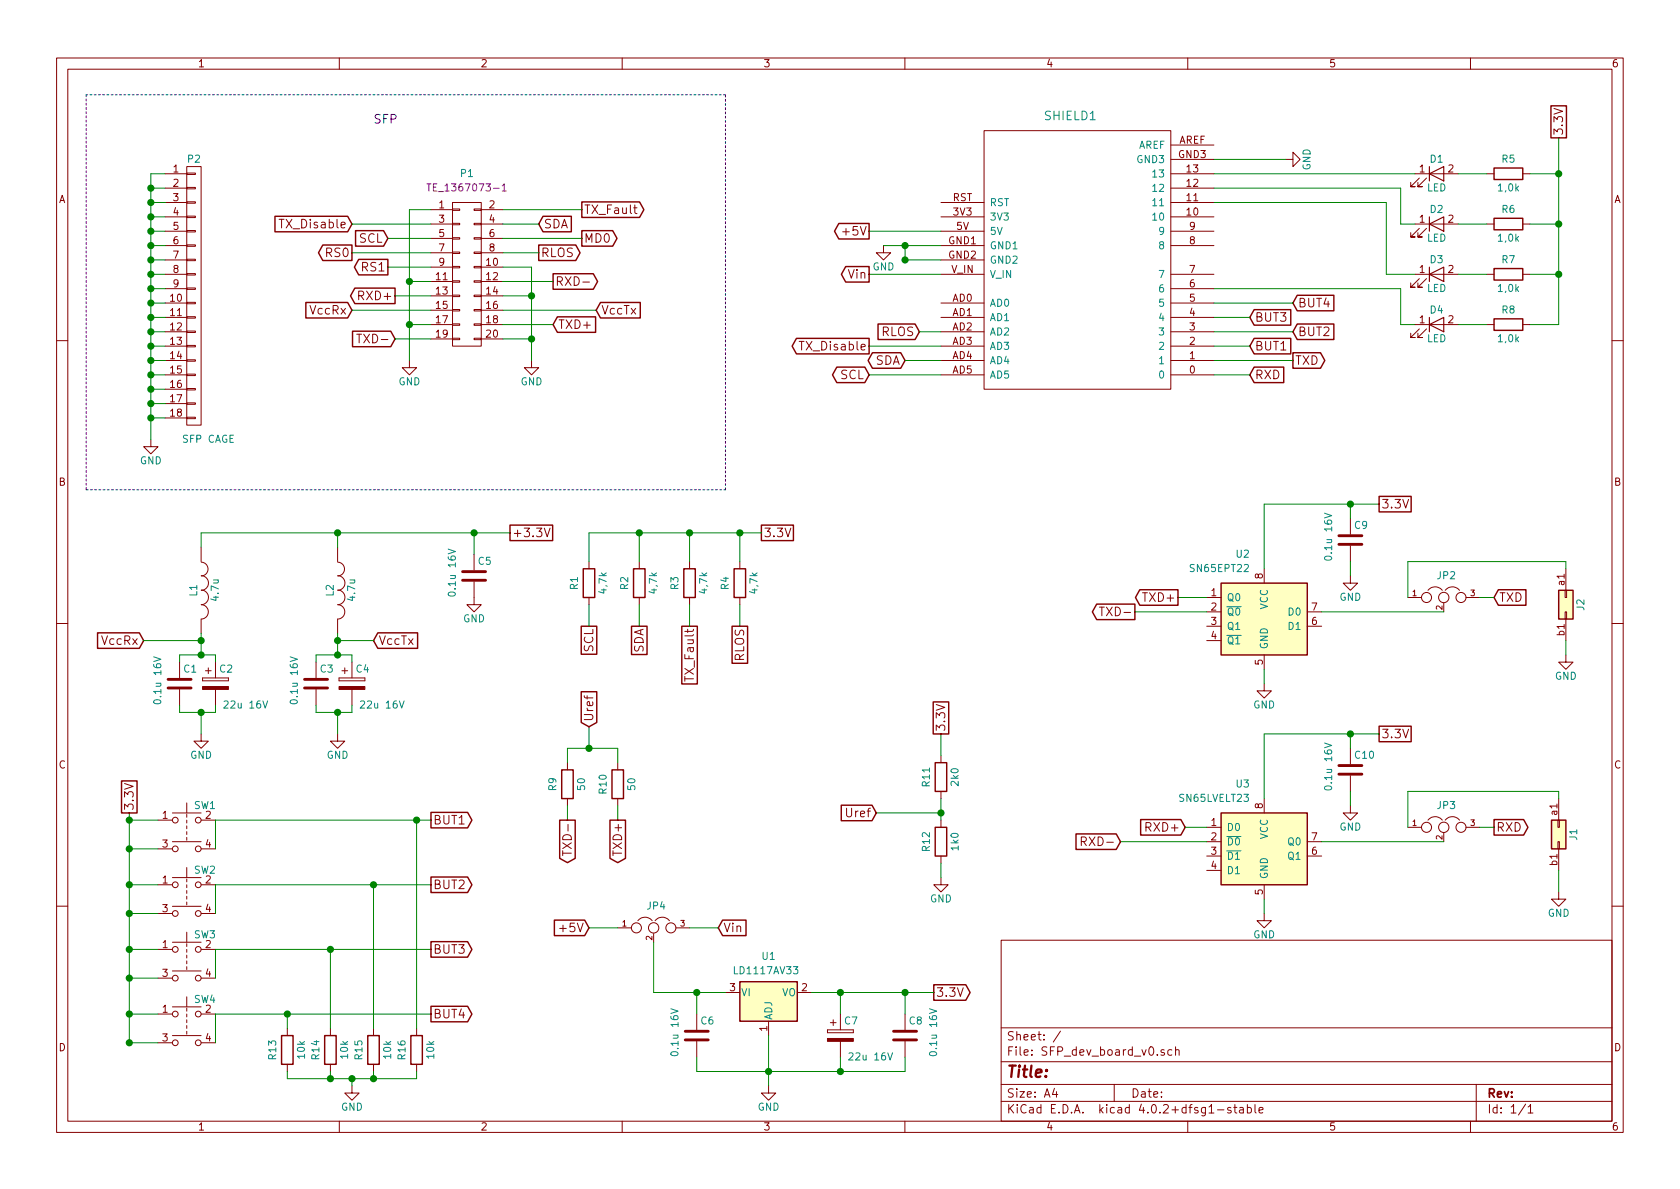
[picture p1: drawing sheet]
<svg xmlns="http://www.w3.org/2000/svg" width="297mm" height="210mm" viewBox="0 0 297 210" stroke-linecap="round" stroke-linejoin="round" font-family="sans-serif">
<g fill="none" stroke="#840000" stroke-width=".18">
<path d="M10 10.3h277v189.9h-277zM12 12.2h273v186.1h-273zM60 10.3v1.9M110 10.3v1.9M160 10.3v1.9M210 10.3v1.9M260 10.3v1.9M29.2 30.7h3.8M29.2 33.3h3.8M29.2 35.8h3.8M29.2 38.3h3.8M33 38.2h1.5v.3h-1.5z"/>
<path d="M33 35.7h1.5v.2h-1.5zM33 33.1h1.5v.3h-1.5zM33 30.6h1.5v.3h-1.5zM33 29.5h2.6v45.7h-2.6zM76.2 37.1h3.8M76.2 39.6h3.8M80 39.5h1.3v.2h-1.3zM80 37h1.3v.2h-1.3zM80 35.8h5.1v25.4h-5.1zM83.8 39.5h1.3v.2h-1.3zM83.8 37h1.3v.2h-1.3zM85.1 37.1h3.8"/>
<path d="M85.1 39.6h3.8M112 36.7h.6M112.2 36.2v1.4l.4 .2M166.4 35.8h7.6M166.4 38.3h7.6M174 23.1h33v45.7h-33zM207 30.7h7.6M207 33.3h7.6M207 35.8h7.6M207 38.3h7.6M207 28.2h7.6M207 25.6h7.6"/>
<path d="M227.3 28.2h1.3v-1.3l1.3 1.3-1.3 1.3v-1.3M250.2 39.6h7.6M250.2 30.7h7.6M251 31.5l-1.6 1.5h.8h-.8v-.7M252.2 31.5l-1.5 1.5h.8h-.8v-.7M262.9 39.6h1.3M262.9 30.7h1.3M269.2 39.6h1.3M269.2 30.7h1.3M29.2 40.9h3.8M29.2 43.4h3.8M29.2 46h3.8"/>
<path d="M29.2 48.5h3.8M29.2 51h3.8M29.2 53.6h3.8M29.2 56.1h3.8M29.2 58.7h3.8M33 58.5h1.5v.3h-1.5zM33 56h1.5v.3h-1.5zM33 53.5h1.5v.2h-1.5zM33 50.9h1.5v.3h-1.5zM33 48.4h1.5v.2h-1.5zM33 45.8h1.5v.3h-1.5zM33 43.3h1.5v.3h-1.5z"/>
<path d="M33 40.8h1.5v.2h-1.5zM63.1 59.1h.8M76.2 42.2h3.8M76.2 44.7h3.8M76.2 47.2h3.8M76.2 59.9h3.8M76.2 49.8h3.8M76.2 52.3h3.8M76.2 54.9h3.8M76.2 57.4h3.8M80 59.8h1.3v.3h-1.3zM80 57.3h1.3v.2h-1.3z"/>
<path d="M80 54.7h1.3v.3h-1.3zM80 52.2h1.3v.2h-1.3zM80 49.7h1.3v.2h-1.3zM80 47.1h1.3v.3h-1.3zM80 44.6h1.3v.2h-1.3zM80 42h1.3v.3h-1.3zM83.8 59.8h1.3v.3h-1.3zM83.8 57.3h1.3v.2h-1.3zM83.8 54.7h1.3v.3h-1.3zM83.8 52.2h1.3v.2h-1.3zM83.8 49.7h1.3v.2h-1.3zM83.8 47.1h1.3v.3h-1.3z"/>
<path d="M83.8 44.6h1.3v.2h-1.3zM83.8 42h1.3v.3h-1.3zM85.1 42.2h3.8M85.1 44.7h3.8M85.1 47.2h3.8M85.1 59.9h3.8M85.1 49.8h3.8M85.1 52.3h3.8M85.1 54.9h3.8M85.1 57.4h3.8M103 49.9h1.2M156.2 43.4v1.3h1.3l-1.3 1.3-1.3-1.3h1.3"/>
<path d="M166.4 40.9h7.6M166.4 43.4h7.6M166.4 46h7.6M166.4 48.5h7.6M166.4 53.6h7.6M166.4 56.1h7.6M166.4 58.7h7.6M207 40.9h7.6M207 43.4h7.6M207 48.5h7.6M207 51h7.6M207 53.6h7.6"/>
<path d="M207 56.1h7.6M207 58.7h7.6M250.2 57.4h7.6M250.2 48.5h7.6M251 58.2l-1.6 1.5h.8h-.8v-.8M251 49.3l-1.6 1.5h.8h-.8v-.8M251 40.4l-1.6 1.5h.8h-.8v-.8M252.2 58.2l-1.5 1.5h.8h-.8v-.8M252.2 49.3l-1.5 1.5h.8h-.8v-.8M252.2 40.4l-1.5 1.5h.8h-.8v-.8M262.9 57.4h1.3M262.9 48.5h1.3"/>
<path d="M269.2 57.4h1.3M269.2 48.5h1.3M10 60.2h2M26.7 77.7v1.3h1.2l-1.2 1.3-1.3-1.3h1.3M29.2 61.2h3.8M29.2 63.7h3.8M29.2 66.3h3.8M29.2 68.8h3.8M29.2 71.4h3.8M29.2 73.9h3.8M33 73.8h1.5v.2h-1.5zM33 71.2h1.5v.3h-1.5z"/>
<path d="M33 68.7h1.5v.3h-1.5zM33 66.2h1.5v.2h-1.5zM33 63.6h1.5v.3h-1.5zM33 61.1h1.5v.2h-1.5zM72.4 63.7v1.3h1.3l-1.3 1.3-1.3-1.3h1.3M94 63.7v1.3h1.2l-1.2 1.3-1.3-1.3h1.3M166.4 61.2h7.6M166.4 63.7h7.6M166.4 66.3h7.6M207 61.2h7.6M207 63.7h7.6M207 66.3h7.6"/>
<path d="M285 60.2h2M35.6 96.8v2.5M35.6 99.4a1.22 1.22 0 0 1 1.2 1.2 1.22 1.22 0 0 1-1.2 1.2M59.7 96.8v2.5M59.7 99.4a1.22 1.22 0 0 1 1.2 1.2 1.22 1.22 0 0 1-1.2 1.2M83.8 98v2.8M96.2 93.4l.5 1.5 .6-1.5M104.1 99.3v1.3M113 99.3v1.3M121.9 99.3v1.3M130.8 99.3v1.3M238.8 91.7v2.8"/>
<path d="M238.8 96.5v2.8M10 110.3h2M31.7 117.1v2.8M35.6 109.5v2.5M35.6 104.3a1.3 1.3 0 0 1 1.3 1.3 1.3 1.3 0 0 1-1.3 1.3 1.27 1.27 0 0 1 1.2 1.3 1.27 1.27 0 0 1-1.2 1.3M35.6 101.8a1.3 1.3 0 0 1 1.3 1.3 1.3 1.3 0 0 1-1.3 1.3M35.8 119.9v.5zM35.8 119.9h4.6zM36.3 118.6h1M36.8 118.1v1M38.1 117.1v2.8M40.4 119.9v.5z"/>
<path d="M55.9 117.1v2.8M59.7 109.5v2.5M59.7 104.3a1.3 1.3 0 0 1 1.3 1.3 1.3 1.3 0 0 1-1.3 1.3 1.27 1.27 0 0 1 1.3 1.3 1.27 1.27 0 0 1-1.3 1.3M59.7 101.8a1.3 1.3 0 0 1 1.3 1.3 1.3 1.3 0 0 1-1.3 1.3M59.9 119.9v.5zM59.9 119.9h4.6zM60.5 118.6h1M61 118.1v1M62.2 117.1v2.8M64.5 119.9v.5zM83.8 102.9v4h1.3l-1.3 1.3-1.3-1.3h1.3M104.1 105.7v1.2"/>
<path d="M113 105.7v1.2M121.9 105.7v1.2M130.8 105.7v1.2M194.4 107.4h.8M213.4 105.7h2.5M213.4 108.2h2.5M213.4 110.7h2.5M213.4 113.3h2.5M223.5 100.6v2.5M223.5 115.8v2.6M231.1 108.2h2.6M231.1 110.7h2.6"/>
<path d="M238.8 101.8v1.3h1.2l-1.2 1.3-1.3-1.3h1.3M248.9 105.7h2.4M252.5 104.4a1.62 1.62 0 0 1 2.5 0M255.5 104.4a1.62 1.62 0 0 1 2.6 0M259.2 105.7h2.4M276.7 104.4h.3v1.3h-.3zM276.7 108.2h.3v1.3h-.3zM276.9 115.8v1.3h1.2l-1.2 1.3-1.3-1.3h1.3M276.9 100.6v3.8M276.9 109.5v3.8M285 110.3h2M31.7 121.9v2.8"/>
<path d="M35.6 129.8v1.3h1.2l-1.2 1.2-1.3-1.2h1.3M35.8 120.4h4.6zM38.1 121.9v2.8M55.9 121.9v2.8M59.7 129.8v1.3h1.3l-1.3 1.2-1.3-1.2h1.3M59.9 120.4h4.6zM62.2 121.9v2.8M100.3 134.9v1.2M109.2 134.9v1.2M166.4 133.6v1.3M166.4 139.9v1.3M223.5 120.9v1.3h1.3l-1.3 1.2-1.3-1.2h1.3"/>
<path d="M238.8 132.3v2.8M238.8 137.2v2.7M27.9 145h2.6M27.9 150.1h2.6M27.9 156.5h2.6M30.5 148.8h5.1M30.5 143.8h5.1M30.5 155.2h5.1M33 142v1.8M33 144v.5M33 145v.5M33 146v.6"/>
<path d="M33 147.1v.5M33 148.1v.5M33 153.4v1.8M33 155.4v.6M33 156.5v.5M33 157.5v.5M33 158.5v.5M33 159.5v.5M35.6 145h2.5M35.6 150.1h2.5M35.6 156.5h2.5M99.5 150.4v.9"/>
<path d="M100.3 141.2v1.3M109.2 141.2v1.3M166.4 155.2v1.3h1.2l-1.2 1.2-1.3-1.2h1.3M166.4 145v1.3M166.4 151.4v1.2M191.2 148.8l.7-.1 .2-.2-.1-.3-.2-.2h-.6v1.5M213.4 146.3h2.5M213.4 148.8h2.5M213.4 151.4h2.5M213.4 153.9h2.5M223.5 141.2v2.6M223.5 156.5v2.5"/>
<path d="M231.1 148.8h2.6M231.1 151.4h2.6M238.8 142.5v1.3h1.2l-1.2 1.2-1.3-1.2h1.3M248.9 146.3h2.4M252.5 145a1.62 1.62 0 0 1 2.5 0M255.5 145a1.62 1.62 0 0 1 2.6 0M259.2 146.3h2.4M275.5 145h.2v1.3h-.2zM275.5 148.8h.2v1.3h-.2zM275.6 157.7v1.3h1.3l-1.3 1.3-1.3-1.3h1.3M275.6 141.2v3.8M275.6 150.1v3.8"/>
<path d="M10 160.2h2M27.9 161.5h2.6M27.9 167.9h2.6M27.9 173h2.6M27.9 179.3h2.6M30.5 160.3h5.1M30.5 171.7h5.1M30.5 166.6h5.1M30.5 178h5.1M33 164.8v1.8M33 166.9v.5M33 167.9v.5"/>
<path d="M33 168.9v.5M33 169.9v.5M33 170.9v.5M33 176.3v1.7M33 178.3v.5M33 179.3v.5M35.6 161.5h2.5M35.6 167.9h2.5M35.6 173h2.5M35.6 179.3h2.5M109.2 164.1h2.4M112.8 162.8a1.62 1.62 0 0 1 2.5 0"/>
<path d="M115.8 162.8a1.62 1.62 0 0 1 2.6 0M119.5 164.1h2.4M123.2 179.3v2.8M128.3 175.5h2.5M141 175.5h2.5M148.6 179.3v2.8M160 179.3v2.8M177 166.3h108v32h-108zM223.5 161.5v1.3h1.3l-1.3 1.3-1.3-1.3h1.3M285 160.2h2M27.9 184.4h2.6M30.5 183.1h5.1"/>
<path d="M33 180.3v.5M33 181.4v.5M33 182.4v.5M35.6 184.4h2.5M50.8 181.9v1.2M50.8 188.2v1.3M58.4 181.9v1.2M58.4 188.2v1.3M60 198.3v1.9M62.2 192v1.3h1.3l-1.3 1.3-1.2-1.3h1.2M66 181.9v1.2M66 188.2v1.3"/>
<path d="M73.7 181.9v1.2M73.7 188.2v1.3M110 198.3v1.9M123.2 184.1v2.8M135.9 192v1.3h1.3l-1.3 1.3-1.3-1.3h1.3M135.9 180.6v2.5M146.3 182.1v.5zM146.3 182.6h4.6zM146.3 182.1h4.6zM146.8 180.8h1M147.3 180.3v1.1M148.6 184.1v2.8"/>
<path d="M150.9 182.1v.5zM160 198.3v1.9M160 184.1v2.8M177 194.8h108M177 191.8h108M177 187.8h108M177 181.8h108M186.4 192.5l-.3 1h.9M186.8 193v1M187.5 182.3l-1.3 2M197 191.8v3M205.8 185.7a.37 .37 0 0 0-.5 .1v.2l.5 .2 .1 .1-.2 .3-.4-.1"/>
<path d="M207.2 185.7l-.4-.1-.3 .3 .1 .6 .2 .1 .4-.1M207.8 185.7l.3-.1 .3 .1 .1 .9M207.8 185.1v1.5M210 198.3v1.9M215.3 196.3h1.1M217.6 195.9a.37 .37 0 0 0-.6 .1l.1 .3 .5 .1 .1 .1-.2 .3-.5-.1M218.1 195.8h.6M218.3 195.3v1.3l.4 .2M219.2 195.9h.6v.9M219.8 196.2l-.4 .1-.3 .2 .3 .3 .4-.1M220.5 195.9l.5-.1 .3 .3-.2 .6h-.6M220.5 195.3v1.5"/>
<path d="M221.9 195.3v1.3l.2 .2M222.6 196.3l.7-.1v-.3l-.5-.1-.2 .2 .1 .7h.6M260 198.3v1.9M261 191.8v6.5M269.7 195.2l-1.2 2M270.2 195.8l.4-.5v1.5M270.2 196.8h.8"/>
<circle cx="252.2" cy="105.7" r=".89"/>
<circle cx="255.3" cy="105.7" r=".91"/>
<circle cx="258.3" cy="105.7" r=".89"/>
<circle cx="31" cy="145" r=".51"/>
<circle cx="31" cy="150.1" r=".51"/>
<circle cx="31" cy="156.5" r=".51"/>
<circle cx="35.1" cy="156.5" r=".51"/>
<circle cx="35.1" cy="150.1" r=".51"/>
<circle cx="35.1" cy="145" r=".51"/>
<circle cx="252.2" cy="146.3" r=".89"/>
<circle cx="255.3" cy="146.3" r=".91"/>
<circle cx="258.3" cy="146.3" r=".89"/>
<circle cx="31" cy="161.5" r=".51"/>
<circle cx="31" cy="167.9" r=".51"/>
<circle cx="31" cy="173" r=".51"/>
<circle cx="31" cy="179.3" r=".51"/>
<circle cx="35.1" cy="161.5" r=".51"/>
<circle cx="35.1" cy="173" r=".51"/>
<circle cx="35.1" cy="179.3" r=".51"/>
<circle cx="35.1" cy="167.9" r=".51"/>
<circle cx="112.5" cy="164.1" r=".89"/>
<circle cx="115.6" cy="164.1" r=".91"/>
<circle cx="118.6" cy="164.1" r=".89"/>
<circle cx="31" cy="184.4" r=".51"/>
<circle cx="35.1" cy="184.4" r=".51"/>
</g>
<path d="M75.5 32.5h.7M75.8 32.5v1.3M88.8 32.9l.4-.4v1.3M88.8 33.8h.7" fill="none" stroke="#840084" stroke-width=".18"/>
<g fill="none" stroke="#840000" stroke-width=".25">
<path d="M274.2 18.7h2.8v5.7h-2.8zM48.6 38.2h12.9l.7 1.4-.7 1.4h-12.9zM96 38.2h5v2.8h-5l-.8-1.4zM102.9 35.7h10.2l.7 1.4-.7 1.3h-10.2zM148.3 39.5h5.4v2.8h-5.4l-.8-1.4zM264.2 29.7h5v2h-5zM264.2 38.6h5v2h-5zM54.1 53.5h7.4l.7 1.4-.7 1.3h-7.4zM57.1 43.3h5.1v2.8h-5.1l-.8-1.4zM62.3 58.6h6.8l.7 1.3-.7 1.4h-6.8zM62.7 50.9h7.1v2.8h-7.1l-.7-1.4zM62.9 40.8h4.9l.8 1.4-.8 1.3h-4.9z"/>
<path d="M63.4 45.9h5.2v2.7h-5.2l-.7-1.4zM95.2 43.3h6.6l.8 1.4-.8 1.4h-6.6zM97.8 48.4h7.1l.8 1.4-.8 1.3h-7.1zM98.6 56h6.7v2.8h-6.7l-.8-1.4zM102.9 40.8h5.4l.8 1.4-.8 1.3h-5.4zM106.2 53.5h7v2.7h-7l-.8-1.3zM140.8 59.8h12.9v2.8h-12.9l-.7-1.4zM149.5 47.1h4.2v2.8h-4.2l-.7-1.4zM155.2 57.3h6.6l.8 1.4-.8 1.3h-6.6zM221.7 59.8h6.5v2.8h-6.5l-.7-1.4zM221.7 54.8h6.5v2.7h-6.5l-.7-1.4zM229.4 57.3h6.4v2.7h-6.4l-.8-1.3z"/>
<path d="M229.4 52.2h6.4v2.8h-6.4l-.8-1.4zM264.2 47.5h5v2h-5zM264.2 56.4h5v2h-5zM148 64.9h4.9l.8 1.4-.8 1.4h-4.9l-.8-1.4zM154.3 62.4h5l.7 1.3-.7 1.4h-5l-.8-1.4zM221.7 64.9h5.3v2.8h-5.3l-.7-1.4zM228.6 62.4h4.9l.7 1.3-.7 1.4h-4.9zM90.2 92.9h7.5v2.7h-7.5zM134.6 92.9h5.7v2.7h-5.7zM243.8 87.8h5.7v2.7h-5.7zM17.2 111.9h7.4l.8 1.4-.8 1.3h-7.4zM66.8 111.9h7v2.7h-7l-.8-1.3z"/>
<path d="M102.8 110.7h2.7v5h-2.7zM103.1 100.6h2.1v5.1h-2.1zM111.7 110.7h2.7v5h-2.7zM112 100.6h2v5.1h-2zM120.5 110.7h2.8v10.2h-2.8zM120.9 100.6h2v5.1h-2zM129.4 110.7h2.8v6.6h-2.8zM129.8 100.6h2v5.1h-2zM193.9 106.8h6.8v2.8h-6.8l-.8-1.4zM201.5 104.3h6.8v2.7h-6.8l-.7-1.3zM215.9 103.1h15.2v12.7h-15.2zM264.9 104.3h4.9v2.7h-4.9l-.7-1.3z"/>
<path d="M275.6 104.4h2.5v5.1h-2.5zM21.5 138.1h2.7v5.7h-2.7zM99.3 136.1h2v5.1h-2zM102.8 122.3h2.7v5.5l-1.4 .7-1.3-.7zM108.2 136.1h2v5.1h-2zM165 124.1h2.7v5.7h-2.7zM165.4 134.9h2v5h-2zM243.8 128.4h5.7v2.8h-5.7zM76.2 143.7h6.5l.7 1.3-.7 1.4h-6.5zM76.2 155.1h6.5l.7 1.4-.7 1.3h-6.5zM99 145h2.7v6.8l-1.4 .7-1.3-.7zM107.8 145h2.8v6.8l-1.4 .7-1.4-.7z"/>
<path d="M148.7 142.4h5.5l.7 1.4-.7 1.3h-5.5zM165.4 146.3h2v5.1h-2zM190.2 147.5h7.2l.7 1.3-.7 1.4h-7.2zM201.7 144.9h7.1l.7 1.4-.7 1.4h-7.1zM215.9 143.8h15.2v12.7h-15.2zM264.2 144.9h5.2l.8 1.4-.8 1.4h-5.2zM274.3 145h2.6v5.1h-2.6zM76.2 166.5h6.5l.7 1.4-.7 1.4h-6.5zM76.2 177.9h6.5l.7 1.4-.7 1.4h-6.5zM98 162.7h5.4l.7 1.4-.7 1.3h-5.4zM127.8 162.7h4.1v2.7h-4.1l-.8-1.3zM130.8 173.6h10.2v7h-10.2z"/>
<path d="M165.1 174.1h5.7l.7 1.4-.7 1.4h-5.7zM49.8 183.1h2v5.1h-2zM57.4 183.1h2v5.1h-2zM65 183.1h2.1v5.1h-2.1zM72.6 183.1h2.1v5.1h-2.1z"/>
</g>
<g fill="#840000" stroke="#840000" stroke-width=".18">
<path d="M35.8 121.4h4.6v.5h-4.6z"/>
<path d="M59.9 121.4h4.6v.5h-4.6z"/>
<path d="M146.3 183.6h4.6v.5h-4.6z"/>
</g>
<path d="M79.2 97.1l1.3 .4-1.3 .4M234.2 90.7l1.3 .5-1.3 .4M27.2 116.1l1.2 .5-1.2 .4M51.3 116.1l1.3 .5-1.3 .4M46.5 123.9l.4 1.3 .4-1.3M70.6 123.9l.4 1.3 .5-1.3M234.2 131.4l1.3 .4-1.3 .4M118.6 178.4l1.3 .4-1.3 .4M164.3 178.4l1.3 .4-1.3 .4M157 186.2l.4 1.2 .4-1.2" fill="none" stroke="#008484" stroke-width=".18"/>
<g fill="none" stroke="#840000" stroke-width=".51">
<path d="M236.7 96.3h4.1M236.7 94.7h4.1M81.8 102.6h4.1M81.8 101.1h4.1M29.7 121.7h4.1M29.7 120.1h4.1M53.8 121.7h4.1M53.8 120.1h4.1M236.7 136.9h4.1M236.7 135.4h4.1M121.2 183.9h4M121.2 182.4h4"/>
<path d="M158 183.9h4.1M158 182.4h4.1"/>
</g>
<g fill="#ffffc2" stroke="#ffffc2" stroke-width=".18">
<path d="M130.8 173.6h10.2v7h-10.2z"/>
<path d="M215.9 103.1h15.2v12.7h-15.2z"/>
<path d="M215.9 143.8h15.2v12.7h-15.2z"/>
<path d="M275.6 104.4h2.5v5.1h-2.5z"/>
<path d="M274.3 145h2.6v5.1h-2.6z"/>
</g>
<g fill="none" stroke="#008400" stroke-width=".18">
<path d="M26.7 33.3h2.5M26.7 35.8h2.5M26.7 38.3h2.5M29.2 30.7h-2.5v47M62.2 39.6h14M76.2 37.1h-3.8v26.6M88.9 37.1h14M88.9 39.6h6.3M214.6 33.3h33v6.3h2.6M214.6 35.8h30.5v12.7h5.1M214.6 30.7h35.6M214.6 28.2h12.7"/>
<path d="M257.8 39.6h5.1M257.8 30.7h5.1M270.5 39.6h5.1M270.5 30.7h5.1M275.6 24.4v33h-5.1M26.7 43.4h2.5M26.7 46h2.5M26.7 58.7h2.5M26.7 56.1h2.5M26.7 53.6h2.5M26.7 51h2.5M26.7 48.5h2.5"/>
<path d="M26.7 40.9h2.5M62.2 54.9h14M62.2 44.7h14M68.6 47.2h7.6M68.6 42.2h7.6M69.8 59.9h6.4M69.8 52.3h6.4M72.4 57.4h3.8M72.4 49.8h3.8M88.9 57.4h8.9M88.9 47.2h5.1v16.5M88.9 59.9h5.1"/>
<path d="M88.9 49.8h8.9M88.9 52.3h5.1M88.9 54.9h16.5M88.9 42.2h14M88.9 44.7h6.3M153.7 48.5h12.7M153.7 40.9h12.7M156.2 43.4h10.2M160 43.4v2.6h6.4M162.6 58.7h3.8M214.6 51h33v6.4h2.6M214.6 58.7h14"/>
<path d="M214.6 56.1h6.4M214.6 53.6h14M257.8 57.4h5.1M257.8 48.5h5.1M270.5 48.5h5.1M26.7 73.9h2.5M26.7 71.4h2.5M26.7 68.8h2.5M26.7 66.3h2.5M26.7 63.7h2.5M26.7 61.2h2.5M153.7 66.3h12.7"/>
<path d="M153.7 61.2h12.7M160 63.7h6.4M214.6 66.3h6.4M214.6 63.7h14M214.6 61.2h6.4M59.7 94.2v2.6M83.8 94.2v3.8M90.2 94.2h-54.6v2.6M113 94.2v5.1M121.9 94.2v5.1M130.8 94.2v5.1M134.6 94.2h-30.5v5.1"/>
<path d="M238.8 89.1v2.6M238.8 99.3v2.5M243.8 89.1h-20.3v11.5M25.4 113.3h10.2M31.7 117.1v-1.3h6.4v1.3M35.6 112v3.8M55.9 117.1v-1.3h6.3v1.3M59.7 112v3.8M59.7 113.3h6.3M104.1 106.9v3.8M113 106.9v3.8M121.9 106.9v3.8"/>
<path d="M130.8 106.9v3.8M200.7 108.2h12.7M208.3 105.7h5.1M223.5 118.4v2.5M233.7 108.2h21.6M261.6 105.7h2.6M276.9 100.6v-1.3h-28v6.4M276.9 113.3v2.5M31.7 124.7v1.3h6.4v-1.3M35.6 126v3.8M55.9 124.7v1.3h6.3v-1.3M59.7 126v3.8"/>
<path d="M100.3 134.9v-2.6h8.9v2.6M104.1 128.5v3.8M166.4 129.8v3.8M238.8 129.8v2.5M238.8 139.9v2.6M243.8 129.8h-20.3v11.4M22.9 145h5M22.9 150.1h5M22.9 156.5h5M22.9 143.8v40.6h5M66 156.5v25.4M73.7 145v36.9"/>
<path d="M76.2 145h-38.1v5.1M76.2 156.5h-38.1v5M100.3 142.5v2.5M109.2 142.5v2.5M154.9 143.8h11.5M166.4 141.2v3.8M166.4 152.6v2.6M198.1 148.8h15.3M209.5 146.3h3.9M223.5 159v2.5M233.7 148.8h21.6M261.6 146.3h2.6"/>
<path d="M275.6 141.2v-1.3h-26.7v6.4M275.6 153.9v3.8M22.9 161.5h5M22.9 167.9h5M22.9 179.3h5M22.9 173h5M50.8 179.3v2.6M58.4 167.9v14M76.2 167.9h-38.1v5.1M76.2 179.3h-38.1v5.1M104.1 164.1h5.1M115.6 166.6v8.9h12.7"/>
<path d="M121.9 164.1h5.1M123.2 175.5v3.8M143.5 175.5h21.6M148.6 175.5v3.8M160 175.5v3.8M50.8 189.5v1.2h22.9v-1.2M58.4 189.5v1.2M62.2 190.7v1.3M66 189.5v1.2M123.2 186.9v2.6h36.8v-2.6M135.9 183.1v8.9M148.6 186.9v2.6"/>
</g>
<g fill="#008400" stroke="#008400" stroke-width=".25">
<circle cx="72.4" cy="57.4" r=".51"/>
<circle cx="94" cy="59.9" r=".51"/>
<circle cx="72.4" cy="49.8" r=".51"/>
<circle cx="94" cy="52.3" r=".51"/>
<circle cx="160" cy="46" r=".51"/>
<circle cx="26.7" cy="73.9" r=".51"/>
<circle cx="26.7" cy="71.4" r=".51"/>
<circle cx="26.7" cy="68.8" r=".51"/>
<circle cx="26.7" cy="66.3" r=".51"/>
<circle cx="26.7" cy="63.7" r=".51"/>
<circle cx="26.7" cy="61.2" r=".51"/>
<circle cx="26.7" cy="58.7" r=".51"/>
<circle cx="26.7" cy="56.1" r=".51"/>
<circle cx="26.7" cy="53.6" r=".51"/>
<circle cx="26.7" cy="51" r=".51"/>
<circle cx="26.7" cy="48.5" r=".51"/>
<circle cx="26.7" cy="33.3" r=".51"/>
<circle cx="26.7" cy="35.8" r=".51"/>
<circle cx="26.7" cy="38.3" r=".51"/>
<circle cx="26.7" cy="40.9" r=".51"/>
<circle cx="26.7" cy="43.4" r=".51"/>
<circle cx="26.7" cy="46" r=".51"/>
<circle cx="35.6" cy="126" r=".51"/>
<circle cx="35.6" cy="115.8" r=".51"/>
<circle cx="59.7" cy="126" r=".51"/>
<circle cx="59.7" cy="115.8" r=".51"/>
<circle cx="59.7" cy="113.3" r=".51"/>
<circle cx="35.6" cy="113.3" r=".51"/>
<circle cx="59.7" cy="94.2" r=".51"/>
<circle cx="83.8" cy="94.2" r=".51"/>
<circle cx="113" cy="94.2" r=".51"/>
<circle cx="121.9" cy="94.2" r=".51"/>
<circle cx="130.8" cy="94.2" r=".51"/>
<circle cx="275.6" cy="30.7" r=".51"/>
<circle cx="275.6" cy="39.6" r=".51"/>
<circle cx="275.6" cy="48.5" r=".51"/>
<circle cx="148.6" cy="175.5" r=".51"/>
<circle cx="160" cy="175.5" r=".51"/>
<circle cx="135.9" cy="189.5" r=".51"/>
<circle cx="148.6" cy="189.5" r=".51"/>
<circle cx="123.2" cy="175.5" r=".51"/>
<circle cx="238.8" cy="89.1" r=".51"/>
<circle cx="238.8" cy="129.8" r=".51"/>
<circle cx="104.1" cy="132.3" r=".51"/>
<circle cx="166.4" cy="143.8" r=".51"/>
<circle cx="22.9" cy="150.1" r=".51"/>
<circle cx="22.9" cy="156.5" r=".51"/>
<circle cx="22.9" cy="161.5" r=".51"/>
<circle cx="22.9" cy="167.9" r=".51"/>
<circle cx="22.9" cy="184.4" r=".51"/>
<circle cx="22.9" cy="179.3" r=".51"/>
<circle cx="22.9" cy="173" r=".51"/>
<circle cx="22.9" cy="145" r=".51"/>
<circle cx="66" cy="190.7" r=".51"/>
<circle cx="58.4" cy="190.7" r=".51"/>
<circle cx="62.2" cy="190.7" r=".51"/>
<circle cx="50.8" cy="179.3" r=".51"/>
<circle cx="58.4" cy="167.9" r=".51"/>
<circle cx="66" cy="156.5" r=".51"/>
<circle cx="73.7" cy="145" r=".51"/>
<circle cx="160" cy="43.4" r=".51"/>
</g>
<path d="M15.2 16.8v69.8M128.3 16.8h-113.1M15.2 86.6h113.1M128.3 86.6v-69.8" fill="none" stroke="#0000c2" stroke-width=".18" stroke-dasharray=".3 .4"/>
<path d="M252.7 30.7l2.6-1.2v2.5zM252.7 39.6l2.6-1.3v2.6zM252.7 29.5v2.5M252.7 38.3v2.6M252.7 57.4l2.6-1.3v2.6zM252.7 48.5l2.6-1.3v2.6zM252.7 47.2v2.6M252.7 56.1v2.6" fill="none" stroke="#840000" stroke-width=".2"/>
<text font-size="2.8" fill="#840000" x="178" y="190.5">Title:</text>
<text font-size="2.1" fill="#0000c2" x="66" y="21.8">SFP</text>
<text font-size="2.1" fill="#008484" x="184.8" y="21.3">SHIELD1</text>
<g font-size="2.1" fill="#840000">
<text x="276.4" y="24" transform="rotate(-90 276.4 24)">3.3V</text>
<text x="49.9" y="40.4">TX_Disable</text>
<text x="96.2" y="40.4">SDA</text>
<text x="103.3" y="37.8">TX_Fault</text>
<text x="149.4" y="41.7">+5V</text>
<text x="57.7" y="45.5">RS0</text>
<text x="63.4" y="42.9">SCL</text>
<text x="95.7" y="45.5">RLOS</text>
<text x="103.3" y="42.9">MD0</text>
<text x="63.7" y="53.1">RXD+</text>
<text x="64" y="48">RS1</text>
<text x="98.2" y="50.5">RXD-</text>
<text x="150" y="49.3">Vin</text>
<text x="54.8" y="55.6">VccRx</text>
<text x="98.7" y="58.2">TXD+</text>
<text x="106.3" y="55.6">VccTx</text>
<text x="155.8" y="59.4">RLOS</text>
<text x="221.9" y="56.9">BUT3</text>
<text x="229.5" y="59.4">BUT2</text>
<text x="229.5" y="54.4">BUT4</text>
<text x="64" y="60.7">TXD-</text>
<text x="141.8" y="62">TX_Disable</text>
<text x="154.6" y="64.5">SDA</text>
<text x="221.9" y="62">BUT1</text>
<text x="229" y="64.5">TXD</text>
<text x="148.5" y="67.1">SCL</text>
<text x="221.9" y="67.1">RXD</text>
<text x="244.2" y="89.9">3.3V</text>
<text x="90.6" y="95">+3.3V</text>
<text x="135" y="95">3.3V</text>
<text x="202.4" y="106.4">TXD+</text>
<text x="265.1" y="106.4">TXD</text>
<text x="195.3" y="109">TXD-</text>
<text x="18" y="114">VccRx</text>
<text x="67" y="114">VccTx</text>
<text x="104.9" y="115.4" transform="rotate(-90 104.9 115.4)">SCL</text>
<text x="113.8" y="115.6" transform="rotate(-90 113.8 115.6)">SDA</text>
<text x="131.6" y="117" transform="rotate(-90 131.6 117)">RLOS</text>
<text x="122.7" y="120.1" transform="rotate(-90 122.7 120.1)">TX_Fault</text>
<text x="104.9" y="127.6" transform="rotate(-90 104.9 127.6)">Uref</text>
<text x="167.1" y="129.4" transform="rotate(-90 167.1 129.4)">3.3V</text>
<text x="244.2" y="130.6">3.3V</text>
<text x="23.6" y="143.4" transform="rotate(-90 23.6 143.4)">3.3V</text>
<text x="76.6" y="145.8">BUT1</text>
<text x="149.8" y="144.5">Uref</text>
<text x="192" y="149.6">RXD-</text>
<text x="202.9" y="147.1">RXD+</text>
<text x="264.6" y="147.1">RXD</text>
<text x="101.1" y="150.4" transform="rotate(-90 101.1 150.4)">TXD-</text>
<text x="110" y="150.9" transform="rotate(-90 110 150.9)">TXD+</text>
<text x="76.6" y="157.2">BUT2</text>
<text x="99.4" y="164.8">+5V</text>
<text x="127.9" y="164.8">Vin</text>
<text x="76.6" y="168.7">BUT3</text>
<text x="165.5" y="176.3">3.3V</text>
<text x="76.6" y="180.1">BUT4</text>
<text x="178" y="184">Sheet: /</text>
<text x="178" y="186.7">File: SFP_dev_board_v0.sch</text>
<text x="178" y="196.9">KiCad E.D.A. kicad 4.0.2+dfsg1-stable</text>
<text x="178" y="194.1">Size: A4</text>
<text x="200" y="194.1">Date:</text>
<text x="263" y="194.1">Rev:</text>
<text x="263" y="196.9">Id: 1/1</text>
</g>
<g font-size="1.8" fill="#840000">
<text x="35" y="11.9">1</text>
<text x="85" y="11.9">2</text>
<text x="135" y="11.9">3</text>
<text x="185" y="11.9">4</text>
<text x="235" y="11.9">5</text>
<text x="285" y="11.9">6</text>
<text x="208.4" y="27.9">GND3</text>
<text x="208.4" y="25.4">AREF</text>
<text x="10.4" y="35.9">A</text>
<text x="30.6" y="30.5">1</text>
<text x="30.6" y="33">2</text>
<text x="30.6" y="35.6">3</text>
<text x="168.4" y="35.6">RST</text>
<text x="209.9" y="35.6">11</text>
<text x="209.9" y="33">12</text>
<text x="209.9" y="30.5">13</text>
<text x="251" y="30.5">1</text>
<text x="256.1" y="30.5">2</text>
<text x="285.4" y="35.9">A</text>
<text x="30.6" y="38.1">4</text>
<text x="30.6" y="40.6">5</text>
<text x="77.6" y="36.8">1</text>
<text x="77.6" y="39.4">3</text>
<text x="77.6" y="41.9">5</text>
<text x="86.5" y="36.8">2</text>
<text x="86.5" y="39.4">4</text>
<text x="86.5" y="41.9">6</text>
<text x="168.6" y="38.1">3V3</text>
<text x="169.1" y="40.6">5V</text>
<text x="209.9" y="38.1">10</text>
<text x="210.3" y="40.6">9</text>
<text x="251" y="39.4">1</text>
<text x="256.1" y="39.4">2</text>
<text x="30.6" y="43.2">6</text>
<text x="30.6" y="45.7">7</text>
<text x="77.6" y="44.4">7</text>
<text x="77.6" y="47">9</text>
<text x="86" y="47">10</text>
<text x="86.5" y="44.4">8</text>
<text x="167.7" y="43.2">GND1</text>
<text x="167.7" y="45.7">GND2</text>
<text x="210.3" y="43.2">8</text>
<text x="30.1" y="53.3">10</text>
<text x="30.6" y="48.3">8</text>
<text x="30.6" y="50.8">9</text>
<text x="77.1" y="49.5">11</text>
<text x="77.1" y="52.1">13</text>
<text x="86" y="49.5">12</text>
<text x="86" y="52.1">14</text>
<text x="168.2" y="48.3">V_IN</text>
<text x="168.4" y="53.3">AD0</text>
<text x="210.3" y="53.3">5</text>
<text x="210.3" y="50.8">6</text>
<text x="210.3" y="48.3">7</text>
<text x="251" y="48.3">1</text>
<text x="256.1" y="48.3">2</text>
<text x="30.1" y="55.9">11</text>
<text x="30.1" y="58.4">12</text>
<text x="77.1" y="54.6">15</text>
<text x="77.1" y="57.1">17</text>
<text x="77.1" y="59.7">19</text>
<text x="86" y="59.7">20</text>
<text x="86" y="54.6">16</text>
<text x="86" y="57.1">18</text>
<text x="168.4" y="55.9">AD1</text>
<text x="168.4" y="58.4">AD2</text>
<text x="210.3" y="58.4">3</text>
<text x="210.3" y="55.9">4</text>
<text x="251" y="57.1">1</text>
<text x="256.1" y="57.1">2</text>
<text x="30.1" y="61">13</text>
<text x="30.1" y="63.5">14</text>
<text x="168.4" y="61">AD3</text>
<text x="168.4" y="63.5">AD4</text>
<text x="210.3" y="63.5">1</text>
<text x="210.3" y="61">2</text>
<text x="30.1" y="66">15</text>
<text x="30.1" y="68.6">16</text>
<text x="30.1" y="71.1">17</text>
<text x="168.4" y="66">AD5</text>
<text x="210.3" y="66">0</text>
<text x="30.1" y="73.7">18</text>
<text x="10.4" y="85.9">B</text>
<text x="285.4" y="85.9">B</text>
<text x="214.1" y="105.4">1</text>
<text x="214.1" y="107.9">2</text>
<text x="223.3" y="102.3" transform="rotate(-90 223.3 102.3)">8</text>
<text x="231.9" y="107.9">7</text>
<text x="276.6" y="103.4" transform="rotate(-90 276.6 103.4)">a1</text>
<text x="214.1" y="110.5">3</text>
<text x="214.1" y="113">4</text>
<text x="231.9" y="110.5">6</text>
<text x="276.6" y="112.4" transform="rotate(-90 276.6 112.4)">b1</text>
<text x="223.3" y="117.6" transform="rotate(-90 223.3 117.6)">5</text>
<text x="10.4" y="135.9">C</text>
<text x="285.4" y="135.9">C</text>
<text x="223.3" y="143" transform="rotate(-90 223.3 143)">8</text>
<text x="28.7" y="144.8">1</text>
<text x="28.7" y="149.9">3</text>
<text x="36.3" y="144.8">2</text>
<text x="36.3" y="149.9">4</text>
<text x="214.1" y="146">1</text>
<text x="214.1" y="148.6">2</text>
<text x="231.9" y="148.6">7</text>
<text x="275.3" y="144.1" transform="rotate(-90 275.3 144.1)">a1</text>
<text x="214.1" y="151.1">3</text>
<text x="214.1" y="153.7">4</text>
<text x="231.9" y="151.1">6</text>
<text x="275.3" y="153" transform="rotate(-90 275.3 153)">b1</text>
<text x="28.7" y="156.2">1</text>
<text x="28.7" y="161.3">3</text>
<text x="36.3" y="156.2">2</text>
<text x="36.3" y="161.3">4</text>
<text x="223.3" y="158.2" transform="rotate(-90 223.3 158.2)">5</text>
<text x="28.7" y="167.6">1</text>
<text x="36.3" y="167.6">2</text>
<text x="28.7" y="172.7">3</text>
<text x="36.3" y="172.7">4</text>
<text x="28.7" y="179.1">1</text>
<text x="36.3" y="179.1">2</text>
<text x="129.1" y="175.3">3</text>
<text x="141.8" y="175.3">2</text>
<text x="10.4" y="185.9">D</text>
<text x="28.7" y="184.1">3</text>
<text x="36.3" y="184.1">4</text>
<text x="135.6" y="182.3" transform="rotate(-90 135.6 182.3)">1</text>
<text x="285.4" y="185.9">D</text>
<text x="35" y="199.9">1</text>
<text x="85" y="199.9">2</text>
<text x="135" y="199.9">3</text>
<text x="185" y="199.9">4</text>
<text x="235" y="199.9">5</text>
<text x="285" y="199.9">6</text>
</g>
<g font-size="1.8" fill="#008484">
<text x="33.2" y="28.7">P2</text>
<text x="201.1" y="28.8">GND3</text>
<text x="201.2" y="26.3">AREF</text>
<text x="252.9" y="28.7">D1</text>
<text x="265.6" y="28.7">R5</text>
<text x="81.5" y="31.3">P1</text>
<text x="204" y="33.9">12</text>
<text x="204" y="31.4">13</text>
<text x="231.7" y="30.1" transform="rotate(-90 231.7 30.1)">GND</text>
<text x="252.2" y="33.8">LED</text>
<text x="265" y="33.8">1,0k</text>
<text x="175" y="41.5">5V</text>
<text x="175" y="39">3V3</text>
<text x="175" y="36.4">RST</text>
<text x="204" y="39">10</text>
<text x="204" y="36.4">11</text>
<text x="205" y="41.5">9</text>
<text x="252.9" y="37.6">D2</text>
<text x="265.6" y="37.6">R6</text>
<text x="154.3" y="47.8">GND</text>
<text x="175" y="44.1">GND1</text>
<text x="175" y="46.6">GND2</text>
<text x="205" y="44.1">8</text>
<text x="252.2" y="42.7">LED</text>
<text x="252.9" y="46.5">D3</text>
<text x="265" y="42.7">1,0k</text>
<text x="265.6" y="46.5">R7</text>
<text x="175" y="49.1">V_IN</text>
<text x="205" y="51.7">6</text>
<text x="205" y="49.1">7</text>
<text x="252.2" y="51.6">LED</text>
<text x="265" y="51.6">1,0k</text>
<text x="175" y="54.2">AD0</text>
<text x="175" y="56.8">AD1</text>
<text x="175" y="59.3">AD2</text>
<text x="205" y="59.3">3</text>
<text x="205" y="56.8">4</text>
<text x="205" y="54.2">5</text>
<text x="252.9" y="55.4">D4</text>
<text x="265.6" y="55.4">R8</text>
<text x="175" y="61.8">AD3</text>
<text x="175" y="64.4">AD4</text>
<text x="205" y="64.4">1</text>
<text x="205" y="61.8">2</text>
<text x="252.2" y="60.5">LED</text>
<text x="265" y="60.5">1,0k</text>
<text x="70.4" y="68.1">GND</text>
<text x="92" y="68.1">GND</text>
<text x="175" y="66.9">AD5</text>
<text x="205" y="66.9">0</text>
<text x="24.7" y="82.1">GND</text>
<text x="32.3" y="78.3">SFP CAGE</text>
<text x="239.5" y="93.5">C9</text>
<text x="84.6" y="99.9">C5</text>
<text x="210.7" y="101.1">SN65EPT22</text>
<text x="218.6" y="98.6">U2</text>
<text x="235.5" y="98.5" transform="rotate(-90 235.5 98.5)">0.1u 16V</text>
<text x="34.8" y="105.4" transform="rotate(-90 34.8 105.4)">L1</text>
<text x="38.7" y="106.1" transform="rotate(-90 38.7 106.1)">4.7u</text>
<text x="59" y="105.4" transform="rotate(-90 59 105.4)">L2</text>
<text x="62.8" y="106.1" transform="rotate(-90 62.8 106.1)">4.7u</text>
<text x="80.6" y="104.9" transform="rotate(-90 80.6 104.9)">0.1u 16V</text>
<text x="102.2" y="104.2" transform="rotate(-90 102.2 104.2)">R1</text>
<text x="107.2" y="104.8" transform="rotate(-90 107.2 104.8)">4,7k</text>
<text x="111" y="104.2" transform="rotate(-90 111 104.2)">R2</text>
<text x="116.1" y="104.8" transform="rotate(-90 116.1 104.8)">4,7k</text>
<text x="119.9" y="104.2" transform="rotate(-90 119.9 104.2)">R3</text>
<text x="125" y="104.8" transform="rotate(-90 125 104.8)">4,7k</text>
<text x="128.8" y="104.2" transform="rotate(-90 128.8 104.2)">R4</text>
<text x="133.9" y="104.8" transform="rotate(-90 133.9 104.8)">4,7k</text>
<text x="216.9" y="106.3">Q0</text>
<text x="224.2" y="107.9" transform="rotate(-90 224.2 107.9)">VCC</text>
<text x="236.8" y="106.2">GND</text>
<text x="254.2" y="102.4">JP2</text>
<text x="280.1" y="107.9" transform="rotate(-90 280.1 107.9)">J2</text>
<text x="81.9" y="110">GND</text>
<text x="216.9" y="108.8">Q0</text>
<text x="216.9" y="111.4">Q1</text>
<text x="216.9" y="113.9">Q1</text>
<text x="227.9" y="111.4">D1</text>
<text x="227.9" y="108.8">D0</text>
<text x="32.5" y="118.9">C1</text>
<text x="38.9" y="118.9">C2</text>
<text x="56.6" y="118.9">C3</text>
<text x="63" y="118.9">C4</text>
<text x="224.2" y="114.8" transform="rotate(-90 224.2 114.8)">GND</text>
<text x="28.5" y="123.9" transform="rotate(-90 28.5 123.9)">0.1u 16V</text>
<text x="40.1" y="125.3">22u 16V</text>
<text x="52.6" y="123.9" transform="rotate(-90 52.6 123.9)">0.1u 16V</text>
<text x="64.2" y="125.3">22u 16V</text>
<text x="221.6" y="125.3">GND</text>
<text x="274.9" y="120.2">GND</text>
<text x="33.6" y="134.2">GND</text>
<text x="57.7" y="134.2">GND</text>
<text x="239.6" y="134.2">C10</text>
<text x="34.3" y="143">SW1</text>
<text x="98.3" y="139.8" transform="rotate(-90 98.3 139.8)">R9</text>
<text x="103.4" y="139.6" transform="rotate(-90 103.4 139.6)">50</text>
<text x="107.2" y="140.3" transform="rotate(-90 107.2 140.3)">R10</text>
<text x="112.3" y="139.6" transform="rotate(-90 112.3 139.6)">50</text>
<text x="164.4" y="139" transform="rotate(-90 164.4 139)">R11</text>
<text x="169.5" y="138.9" transform="rotate(-90 169.5 138.9)">2k0</text>
<text x="208.7" y="141.8">SN65LVELT23</text>
<text x="218.6" y="139.2">U3</text>
<text x="235.5" y="139.2" transform="rotate(-90 235.5 139.2)">0.1u 16V</text>
<text x="254.2" y="143">JP3</text>
<text x="216.9" y="146.9">D0</text>
<text x="216.9" y="149.5">D0</text>
<text x="224.2" y="148.5" transform="rotate(-90 224.2 148.5)">VCC</text>
<text x="227.8" y="149.5">Q0</text>
<text x="236.8" y="146.9">GND</text>
<text x="278.8" y="148.5" transform="rotate(-90 278.8 148.5)">J1</text>
<text x="34.3" y="154.5">SW2</text>
<text x="164.4" y="150.5" transform="rotate(-90 164.4 150.5)">R12</text>
<text x="169.5" y="150.3" transform="rotate(-90 169.5 150.3)">1k0</text>
<text x="216.9" y="152">D1</text>
<text x="216.9" y="154.6">D1</text>
<text x="224.2" y="155.4" transform="rotate(-90 224.2 155.4)">GND</text>
<text x="227.8" y="152">Q1</text>
<text x="114.5" y="160.8">JP4</text>
<text x="164.4" y="159.6">GND</text>
<text x="34.3" y="165.9">SW3</text>
<text x="221.6" y="165.9">GND</text>
<text x="273.6" y="162.1">GND</text>
<text x="130.1" y="172.3">LD1117AV33</text>
<text x="134.8" y="169.7">U1</text>
<text x="34.3" y="177.3">SW4</text>
<text x="131.1" y="176.1">VI</text>
<text x="138.2" y="176.1">VO</text>
<text x="124" y="181.1">C6</text>
<text x="136.5" y="180.3" transform="rotate(-90 136.5 180.3)">ADJ</text>
<text x="149.4" y="181.1">C7</text>
<text x="160.8" y="181.1">C8</text>
<text x="48.8" y="187.3" transform="rotate(-90 48.8 187.3)">R13</text>
<text x="53.9" y="187.1" transform="rotate(-90 53.9 187.1)">10k</text>
<text x="56.4" y="187.3" transform="rotate(-90 56.4 187.3)">R14</text>
<text x="61.5" y="187.1" transform="rotate(-90 61.5 187.1)">10k</text>
<text x="64.1" y="187.3" transform="rotate(-90 64.1 187.3)">R15</text>
<text x="69.1" y="187.1" transform="rotate(-90 69.1 187.1)">10k</text>
<text x="71.7" y="187.3" transform="rotate(-90 71.7 187.3)">R16</text>
<text x="76.8" y="187.1" transform="rotate(-90 76.8 187.1)">10k</text>
<text x="119.9" y="186.2" transform="rotate(-90 119.9 186.2)">0.1u 16V</text>
<text x="150.6" y="187.5">22u 16V</text>
<text x="165.7" y="186.2" transform="rotate(-90 165.7 186.2)">0.1u 16V</text>
<text x="60.3" y="196.4">GND</text>
<text x="133.9" y="196.4">GND</text>
</g>
<text font-size="1.8" fill="#840084" x="76.7" y="33.8">TE_1367073-1</text>
<g font-size="1.4" fill="#840000">
<text x="249.7" y="105.4">1</text>
<text x="255" y="107.8" transform="rotate(-90 255 107.8)">2</text>
<text x="260" y="105.4">3</text>
<text x="249.7" y="146">1</text>
<text x="255" y="148.5" transform="rotate(-90 255 148.5)">2</text>
<text x="260" y="146">3</text>
<text x="110" y="163.8">1</text>
<text x="115.3" y="166.2" transform="rotate(-90 115.3 166.2)">2</text>
<text x="120.3" y="163.8">3</text>
</g>
</svg>
